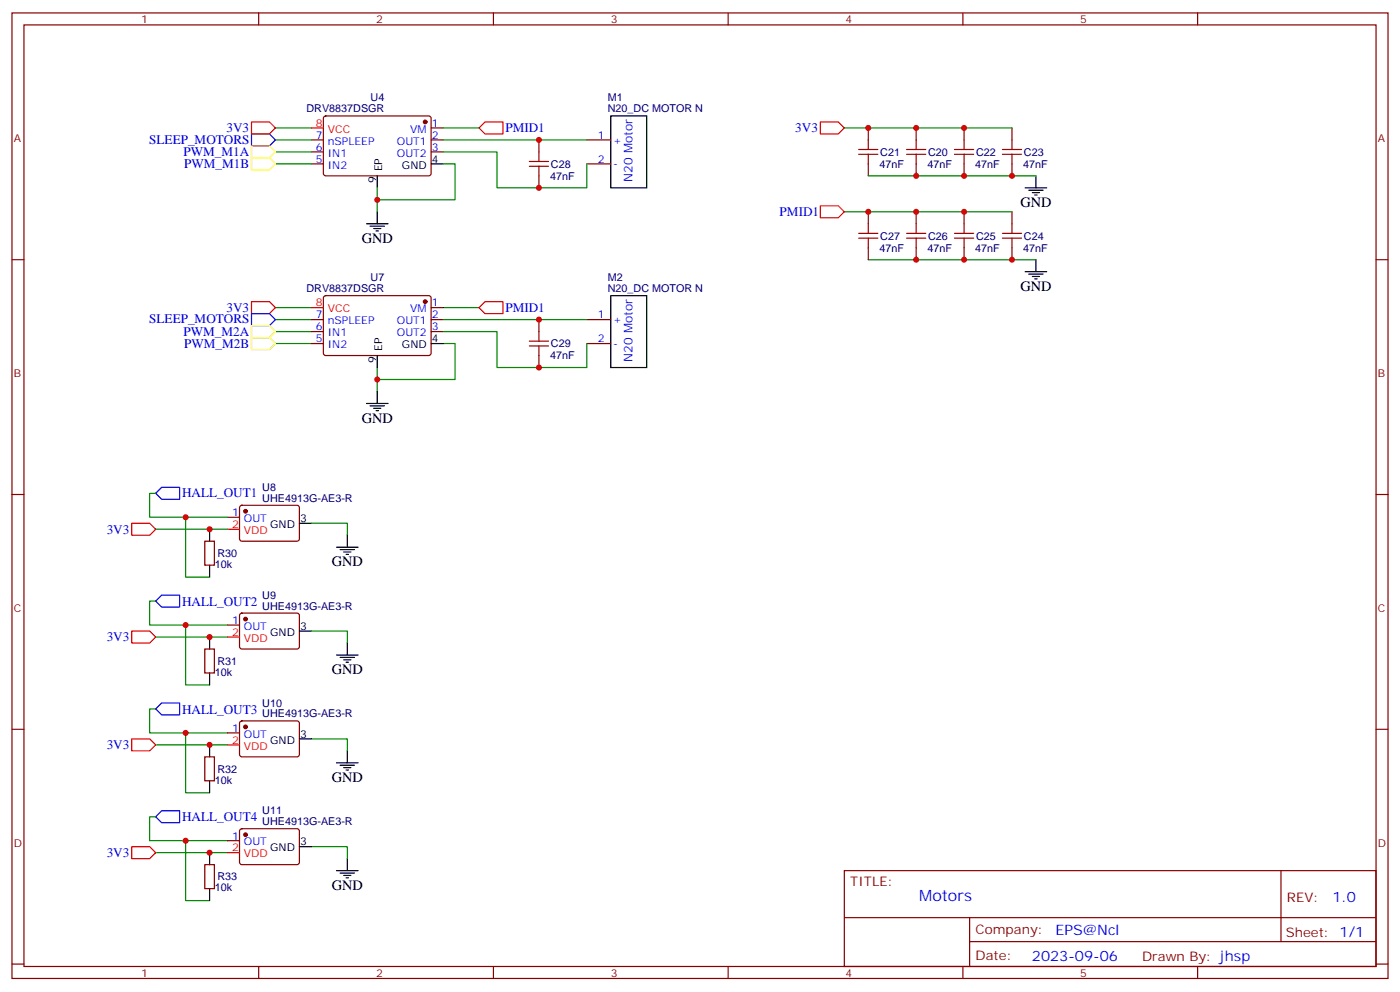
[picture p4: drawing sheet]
<svg xmlns="http://www.w3.org/2000/svg" width="412mm" height="292mm" viewBox="0 0 412 292" stroke-linecap="round" stroke-linejoin="round" font-family="sans-serif">
<g fill="none" stroke="#870000" stroke-width=".35">
<path d="M3.5 3.8h405.4v284.3h-405.4zM7.1 7.3h398.2v277.3h-398.2zM76.2 3.8v3.5M145.3 3.8v3.5M214.5 3.8v3.5M283.6 3.8v3.5M352.8 3.8v3.5M95.5 34.4l.5-.3 30.6 .1 .4 .7-.1 16.5-.6 .4-30.6-.1-.5-.6v-16.2zM127 37.7h3.5M255.8 37.7v3.5M269.9 37.7v3.5M284 37.7v3.5"/>
<path d="M298.1 37.7v3.5M91.7 41.2h3.5M91.7 44.7h3.5M91.7 48.3h3.5M127 41.2h3.5M127 44.7h3.5M158.7 41.2v3.5M158.7 51.8v3.5M172.9 41.2h7M172.9 48.3h7M255.8 48.3v3.5M269.9 48.3v3.5"/>
<path d="M284 48.3v3.5M298.1 48.3v3.5M3.5 76.5h3.6M255.8 62.4v3.5M255.8 73v3.5M269.9 62.4v3.5M269.9 73v3.5M284 62.4v3.5M284 73v3.5M298.1 62.4v3.5M298.1 73v3.5M405.3 76.5h3.6"/>
<path d="M91.7 94.1h3.5M91.7 97.6h3.5M95.5 87.3l.5-.2h30.6l.4 .7-.1 16.5-.6 .4-30.6-.1-.5-.6v-16.2zM127 94.1h3.5M127 90.6h3.5M127 97.6h3.5M158.7 94.1v3.5M172.9 94.1h7M91.7 101.2h3.5M158.7 104.7v3.5M172.9 101.2h7M3.5 145.6h3.6"/>
<path d="M60.3 159.4h2.8v7h-2.8zM67 152.3h3.6M70.8 149l.5-.2 16.5 .1 .4 .6-.1 9.5-.6 .4-16.5-.1-.4-.6v-9.2zM405.3 145.6h3.6M60.3 191.1h2.8v7.1h-2.8zM67 184.1h3.6M70.8 180.8l.5-.2h16.5l.4 .7-.1 9.4-.6 .4h-16.5l-.4-.7v-9.1zM3.5 214.8h3.6M67 215.8h3.6M70.8 212.5l.5-.2 16.5 .1 .4 .6-.1 9.5-.6 .4-16.5-.1-.4-.6v-9.2zM405.3 214.8h3.6M60.3 222.9h2.8v7h-2.8z"/>
<path d="M60.3 254.6h2.8v7.1h-2.8zM67 247.6h3.6M70.8 244.3l.5-.2h16.5l.4 .7-.1 9.4-.6 .4h-16.5l-.4-.7v-9.1zM248.7 256.4h156.6v28.2h-156.6zM377.3 256.4v20.9M248.7 270.2h156.5M285.6 277.3h119.6M285.6 270.2v14.2M3.5 283.9h3.6M76.2 284.6v3.5M145.3 284.6v3.5M214.5 284.6v3.5"/>
<path d="M283.6 284.6v3.5M352.8 284.6v3.5M405.3 283.9h3.6"/>
</g>
<g fill="#870000" stroke="#870000" stroke-width=".35">
<circle cx="125.2" cy="35.9" r=".53"/>
<circle cx="125.2" cy="88.8" r=".53"/>
<circle cx="72.3" cy="150.6" r=".53"/>
<circle cx="72.3" cy="182.3" r=".53"/>
<circle cx="72.3" cy="214.1" r=".53"/>
<circle cx="72.3" cy="245.8" r=".53"/>
</g>
<g fill="none" stroke="#000" stroke-width=".35">
<path d="M179.9 34.1h10.6v21.2h-10.6zM111.1 51.8v3.5M127 48.3h3.5M302 55.3h6.3M303 56h4.3M304.1 56.7h2.1M304.8 57.4h.7M305.2 51.8v3.5M107.9 65.9h6.4M109 66.6h4.2M110.1 67.3h2.1M110.8 68h.7"/>
<path d="M111.1 62.4v3.5M305.2 76.5v3.5M179.9 87.1h10.6v21.1h-10.6zM302 80h6.3M303 80.7h4.3M304.1 81.4h2.1M304.8 82.1h.7M107.9 118.8h6.4M109 119.5h4.2M111.1 104.7v3.5M111.1 115.3v3.5M127 101.2h3.5"/>
<path d="M110.1 120.2h2.1M110.8 120.9h.7M61.7 155.9v3.5M88.2 154.1h3.5M102.3 157.6v3.5M61.7 166.4v3.6M99.1 161.1h6.4M100.2 161.9h4.2M101.2 162.6h2.2M102 163.3h.7M61.7 187.6v3.5M61.7 198.2v3.5"/>
<path d="M88.2 185.8h3.5M99.1 192.9h6.4M100.2 193.6h4.2M101.2 194.3h2.2M102 195h.7M102.3 189.4v3.5M61.7 219.4v3.5M88.2 217.6h3.5M61.7 229.9v3.6M99.1 224.6h6.4M100.2 225.4h4.2M101.2 226.1h2.2"/>
<path d="M102 226.8h.7M102.3 221.1v3.5M61.7 251.1v3.5M88.2 249.3h3.5M99.1 256.4h6.4M100.2 257.1h4.2M101.2 257.8h2.2M102 258.5h.7M102.3 252.9v3.5M61.7 261.7v3.5"/>
</g>
<g fill="none" stroke="#f00" stroke-width=".35">
<path d="M74.1 35.9h5.3l1.7 1.8-1.7 1.7h-5.3zM91.7 37.7h3.5M141.1 37.7l1.8-1.8h5.3v3.5h-5.3zM241.7 35.9h5.2l1.8 1.8-1.8 1.7h-5.2zM241.7 60.6h5.2l1.8 1.8-1.8 1.7h-5.2zM74.1 88.8h5.3l1.7 1.8-1.7 1.8h-5.3zM91.7 90.6h3.5M141.1 90.6l1.8-1.8h5.3v3.6h-5.3zM38.8 154.1h5.3l1.8 1.8-1.8 1.7h-5.3zM67 155.9h3.6M38.8 185.8h5.3l1.8 1.8-1.8 1.8h-5.3zM67 187.6h3.6"/>
<path d="M38.8 217.6h5.3l1.8 1.8-1.8 1.7h-5.3zM67 219.4h3.6M38.8 249.3h5.3l1.8 1.8-1.8 1.8h-5.3zM67 251.1h3.6"/>
</g>
<g fill="none" stroke="#008700" stroke-width=".35">
<path d="M81.1 37.7h10.6M130.5 37.7h10.6M248.7 37.7h49.4M81.1 44.7h10.6M81.1 48.3h10.6M81.1 41.2h10.6M111.1 55.3v7.1M130.5 48.3h3.6v10.5h-23M130.5 44.7h15.9v10.6h26.5v-7M130.5 41.2h42.4M255.8 51.8h49.4M248.7 62.4h49.4"/>
<path d="M255.8 76.5h49.4M81.1 90.6h10.6M81.1 94.1h10.6M81.1 97.6h10.6M130.5 97.6h15.9v10.6h26.5v-7M130.5 90.6h10.6M130.5 94.1h42.4M81.1 101.2h10.6M111.1 108.2v7.1M130.5 101.2h3.6v10.6h-23M45.9 145.3h-1.8v7h10.6M45.9 155.9h21.1"/>
<path d="M67 152.3h-12.3v17.7h7M91.7 154.1h10.6v3.5M45.9 177h-1.8v7.1h10.6M45.9 187.6h21.1M67 184.1h-12.3v17.6h7M91.7 185.8h10.6v3.6M45.9 208.8h-1.8v7h10.6M45.9 219.4h21.1M67 215.8h-12.3v17.7h7M91.7 217.6h10.6v3.5M45.9 240.5h-1.8v7.1h10.6M45.9 251.1h21.1"/>
<path d="M67 247.6h-12.3v17.6h7M91.7 249.3h10.6v3.6"/>
</g>
<path d="M74.1 39.4h5.3l1.7 1.8-1.7 1.8h-5.3zM74.1 92.4h5.3l1.7 1.7-1.7 1.8h-5.3zM45.9 145.3l1.7-1.8h5.3v3.5h-5.3zM45.9 177l1.7-1.7h5.3v3.5h-5.3zM45.9 208.8l1.7-1.8h5.3v3.5h-5.3zM45.9 240.5l1.7-1.7h5.3v3.5h-5.3z" fill="none" stroke="#00f" stroke-width=".35"/>
<g fill="none" stroke="#a10000" stroke-width=".35">
<path d="M155.9 47.6h5.7M155.9 49h5.7M158.7 44.7v2.9M158.7 49v2.8M252.9 44h5.7M252.9 45.4h5.7M255.8 41.2v2.8M255.8 45.4v2.9M267.1 44h5.6M267.1 45.4h5.6M269.9 41.2v2.8M269.9 45.4v2.9"/>
<path d="M281.2 44h5.6M281.2 45.4h5.6M284 41.2v2.8M284 45.4v2.9M295.3 44h5.6M295.3 45.4h5.6M298.1 41.2v2.8M298.1 45.4v2.9M252.9 68.7h5.7M252.9 70.1h5.7M255.8 65.9v2.8M255.8 70.1v2.9"/>
<path d="M267.1 68.7h5.6M267.1 70.1h5.6M269.9 65.9v2.8M269.9 70.1v2.9M281.2 68.7h5.6M281.2 70.1h5.6M284 65.9v2.8M284 70.1v2.9M295.3 68.7h5.6M295.3 70.1h5.6M298.1 65.9v2.8M298.1 70.1v2.9"/>
<path d="M158.7 97.6v2.9M155.9 100.5h5.7M155.9 101.9h5.7M158.7 101.9v2.8"/>
</g>
<path d="M74.1 43h5.3l1.7 1.7-1.7 1.8h-5.3zM74.1 46.5h5.3l1.7 1.8-1.7 1.7h-5.3zM74.1 95.9h5.3l1.7 1.7-1.7 1.8h-5.3zM74.1 99.4h5.3l1.7 1.8-1.7 1.7h-5.3z" fill="none" stroke="#ff0" stroke-width=".35"/>
<g fill="#c00">
<circle cx="111.1" cy="58.8" r=".88"/>
<circle cx="255.8" cy="37.7" r=".88"/>
<circle cx="269.9" cy="37.7" r=".88"/>
<circle cx="284" cy="37.7" r=".88"/>
<circle cx="269.9" cy="51.8" r=".88"/>
<circle cx="284" cy="51.8" r=".88"/>
<circle cx="298.1" cy="51.8" r=".88"/>
<circle cx="298.1" cy="76.5" r=".88"/>
<circle cx="284" cy="76.5" r=".88"/>
<circle cx="269.9" cy="76.5" r=".88"/>
<circle cx="284" cy="62.4" r=".88"/>
<circle cx="269.9" cy="62.4" r=".88"/>
<circle cx="255.8" cy="62.4" r=".88"/>
<circle cx="111.1" cy="111.8" r=".88"/>
<circle cx="158.8" cy="41.2" r=".88"/>
<circle cx="158.8" cy="55.3" r=".88"/>
<circle cx="158.8" cy="94.1" r=".88"/>
<circle cx="158.8" cy="108.2" r=".88"/>
<circle cx="61.7" cy="155.9" r=".88"/>
<circle cx="54.7" cy="152.3" r=".88"/>
<circle cx="54.7" cy="184.1" r=".88"/>
<circle cx="61.7" cy="187.6" r=".88"/>
<circle cx="54.7" cy="215.8" r=".88"/>
<circle cx="61.7" cy="219.4" r=".88"/>
<circle cx="54.7" cy="247.6" r=".88"/>
<circle cx="61.7" cy="251.1" r=".88"/>
</g>
<text font-size="4.6" fill="#00f" x="270.8" y="265.4">Motors</text>
<g font-size="4.2">
<text x="300.6" y="61">GND</text>
<text x="106.6" y="71.5">GND</text>
<text x="300.6" y="85.7">GND</text>
<text x="106.6" y="124.5">GND</text>
<text x="97.7" y="166.8">GND</text>
<text x="97.7" y="198.5">GND</text>
<text x="97.7" y="230.3">GND</text>
<text x="97.7" y="262">GND</text>
</g>
<g font-size="4.2" fill="#00f">
<text x="392.5" y="265.7">1.0</text>
<text x="310.9" y="275.2">EPS@Ncl</text>
<text x="304" y="283">2023-09-06</text>
</g>
<g font-size="3.9" fill="#00f">
<text x="66.7" y="39">3V3</text>
<text x="148.9" y="39">PMID1</text>
<text x="234.3" y="39">3V3</text>
<text x="44" y="42.3">SLEEP_MOTORS</text>
<text x="54" y="45.9">PWM_M1A</text>
<text x="54.2" y="49.5">PWM_M1B</text>
<text x="229.7" y="63.5">PMID1</text>
<text x="44" y="95.2">SLEEP_MOTORS</text>
<text x="66.7" y="91.9">3V3</text>
<text x="148.9" y="91.9">PMID1</text>
<text x="54" y="98.9">PWM_M2A</text>
<text x="54.2" y="102.5">PWM_M2B</text>
<text x="53.6" y="146.4">HALL_OUT1</text>
<text x="31.4" y="157.1">3V3</text>
<text x="53.6" y="178.4">HALL_OUT2</text>
<text x="31.4" y="188.9">3V3</text>
<text x="53.6" y="210.1">HALL_OUT3</text>
<text x="31.4" y="220.6">3V3</text>
<text x="53.6" y="241.9">HALL_OUT4</text>
<text x="31.4" y="252.4">3V3</text>
</g>
<g font-size="3.9" fill="#800">
<text x="250.5" y="261">TITLE:</text>
<text x="379.1" y="265.7">REV:</text>
<text x="287.4" y="275.2">Company:</text>
<text x="378.7" y="275.8">Sheet: 1/1</text>
<text x="287.4" y="282.9">Date:</text>
<text x="336.4" y="282.9">Drawn By: jhsp</text>
</g>
<g font-size="3.5" fill="#00f">
<text x="186.3" y="53.6" transform="rotate(-90 186.3 53.6)">N20 Motor</text>
<text x="186.3" y="106.5" transform="rotate(-90 186.3 106.5)">N20 Motor</text>
</g>
<g font-size="3.2" fill="#800">
<text x="41.6" y="6.8">1</text>
<text x="110.8" y="6.8">2</text>
<text x="179.9" y="6.8">3</text>
<text x="249.1" y="6.8">4</text>
<text x="318.2" y="6.8">5</text>
<text x="4.1" y="41.9">A</text>
<text x="405.9" y="41.9">A</text>
<text x="4.1" y="111.1">B</text>
<text x="405.9" y="111.1">B</text>
<text x="4.1" y="180.2">C</text>
<text x="405.9" y="180.2">C</text>
<text x="4.1" y="249.3">D</text>
<text x="405.9" y="249.3">D</text>
<text x="41.6" y="287.6">1</text>
<text x="110.8" y="287.6">2</text>
<text x="179.9" y="287.6">3</text>
<text x="249.1" y="287.6">4</text>
<text x="318.2" y="287.6">5</text>
</g>
<g font-size="3.2" fill="#000080">
<text x="109.2" y="29.8">U4</text>
<text x="179" y="29.9">M1</text>
<text x="90.3" y="33">DRV8837DSGR</text>
<text x="179" y="33.1">N20_DC MOTOR N</text>
<text x="259.3" y="45.8">C21</text>
<text x="273.4" y="45.8">C20</text>
<text x="287.5" y="45.8">C22</text>
<text x="301.6" y="45.8">C23</text>
<text x="162.1" y="52.9">47nF</text>
<text x="162.3" y="49.4">C28</text>
<text x="259.1" y="49.4">47nF</text>
<text x="273.2" y="49.4">47nF</text>
<text x="287.3" y="49.4">47nF</text>
<text x="301.4" y="49.4">47nF</text>
<text x="259.3" y="70.5">C27</text>
<text x="273.4" y="70.5">C26</text>
<text x="287.5" y="70.5">C25</text>
<text x="301.6" y="70.5">C24</text>
<text x="259.1" y="74.1">47nF</text>
<text x="273.2" y="74.1">47nF</text>
<text x="287.3" y="74.1">47nF</text>
<text x="301.4" y="74.1">47nF</text>
<text x="109.2" y="82.7">U7</text>
<text x="179" y="82.8">M2</text>
<text x="90.3" y="85.9">DRV8837DSGR</text>
<text x="179" y="86">N20_DC MOTOR N</text>
<text x="162.1" y="105.8">47nF</text>
<text x="162.3" y="102.3">C29</text>
<text x="77.3" y="147.7">UHE4913G-AE3-R</text>
<text x="77.3" y="144.6">U8</text>
<text x="63.3" y="167.3">10k</text>
<text x="64.1" y="164">R30</text>
<text x="77.3" y="179.5">UHE4913G-AE3-R</text>
<text x="77.3" y="176.3">U9</text>
<text x="64.1" y="195.8">R31</text>
<text x="63.3" y="199">10k</text>
<text x="77.3" y="208.1">U10</text>
<text x="77.3" y="211.2">UHE4913G-AE3-R</text>
<text x="64.1" y="227.5">R32</text>
<text x="63.3" y="230.8">10k</text>
<text x="77.3" y="239.8">U11</text>
<text x="77.3" y="243">UHE4913G-AE3-R</text>
<text x="63.3" y="262.5">10k</text>
<text x="64.1" y="259.3">R33</text>
</g>
<g font-size="3.2" fill="#00f">
<text x="93.1" y="40.9">7</text>
<text x="120.9" y="39.1">VM</text>
<text x="127.2" y="37.3">1</text>
<text x="127.2" y="40.9">2</text>
<text x="176.1" y="40.9">1</text>
<text x="93.1" y="47.9">5</text>
<text x="93.1" y="44.4">6</text>
<text x="96.6" y="46.1">IN1</text>
<text x="96.6" y="42.6">nSPLEEP</text>
<text x="116.9" y="42.6">OUT1</text>
<text x="116.9" y="46.1">OUT2</text>
<text x="127.2" y="44.4">3</text>
<text x="176.1" y="47.9">2</text>
<text x="180.6" y="42.3">+</text>
<text x="96.6" y="49.7">IN2</text>
<text x="180.6" y="49.3">-</text>
<text x="93.1" y="93.8">7</text>
<text x="96.6" y="95.5">nSPLEEP</text>
<text x="116.9" y="95.5">OUT1</text>
<text x="120.9" y="92">VM</text>
<text x="127.2" y="90.2">1</text>
<text x="127.2" y="93.8">2</text>
<text x="176.1" y="93.8">1</text>
<text x="180.6" y="95.2">+</text>
<text x="93.1" y="100.8">5</text>
<text x="93.1" y="97.3">6</text>
<text x="96.6" y="99.1">IN1</text>
<text x="116.9" y="99.1">OUT2</text>
<text x="127.2" y="97.3">3</text>
<text x="176.1" y="100.8">2</text>
<text x="96.6" y="102.6">IN2</text>
<text x="180.6" y="102.2">-</text>
<text x="68.4" y="152">1</text>
<text x="71.9" y="153.7">OUT</text>
<text x="68.4" y="183.7">1</text>
<text x="71.9" y="185.5">OUT</text>
<text x="68.4" y="215.5">1</text>
<text x="71.9" y="217.2">OUT</text>
<text x="68.4" y="247.2">1</text>
<text x="71.9" y="249">OUT</text>
</g>
<g font-size="3.2" fill="#f00">
<text x="93.1" y="37.3">8</text>
<text x="96.6" y="39.1">VCC</text>
<text x="93.1" y="90.2">8</text>
<text x="96.6" y="92">VCC</text>
<text x="68.4" y="155.5">2</text>
<text x="71.9" y="157.3">VDD</text>
<text x="68.4" y="187.3">2</text>
<text x="71.9" y="189">VDD</text>
<text x="68.4" y="219">2</text>
<text x="71.9" y="220.8">VDD</text>
<text x="68.4" y="250.8">2</text>
<text x="71.9" y="252.5">VDD</text>
</g>
<g font-size="3.2">
<text x="127.2" y="47.9">4</text>
<text x="110.8" y="54" transform="rotate(-90 110.8 54)">9</text>
<text x="112.5" y="50.5" transform="rotate(-90 112.5 50.5)">EP</text>
<text x="118.4" y="49.7">GND</text>
<text x="127.2" y="100.8">4</text>
<text x="110.8" y="106.9" transform="rotate(-90 110.8 106.9)">9</text>
<text x="112.5" y="103.4" transform="rotate(-90 112.5 103.4)">EP</text>
<text x="118.4" y="102.6">GND</text>
<text x="79.6" y="155.5">GND</text>
<text x="88.4" y="153.7">3</text>
<text x="88.4" y="185.5">3</text>
<text x="79.6" y="187.3">GND</text>
<text x="79.6" y="219">GND</text>
<text x="88.4" y="217.2">3</text>
<text x="79.6" y="250.8">GND</text>
<text x="88.4" y="249">3</text>
</g>
</svg>
